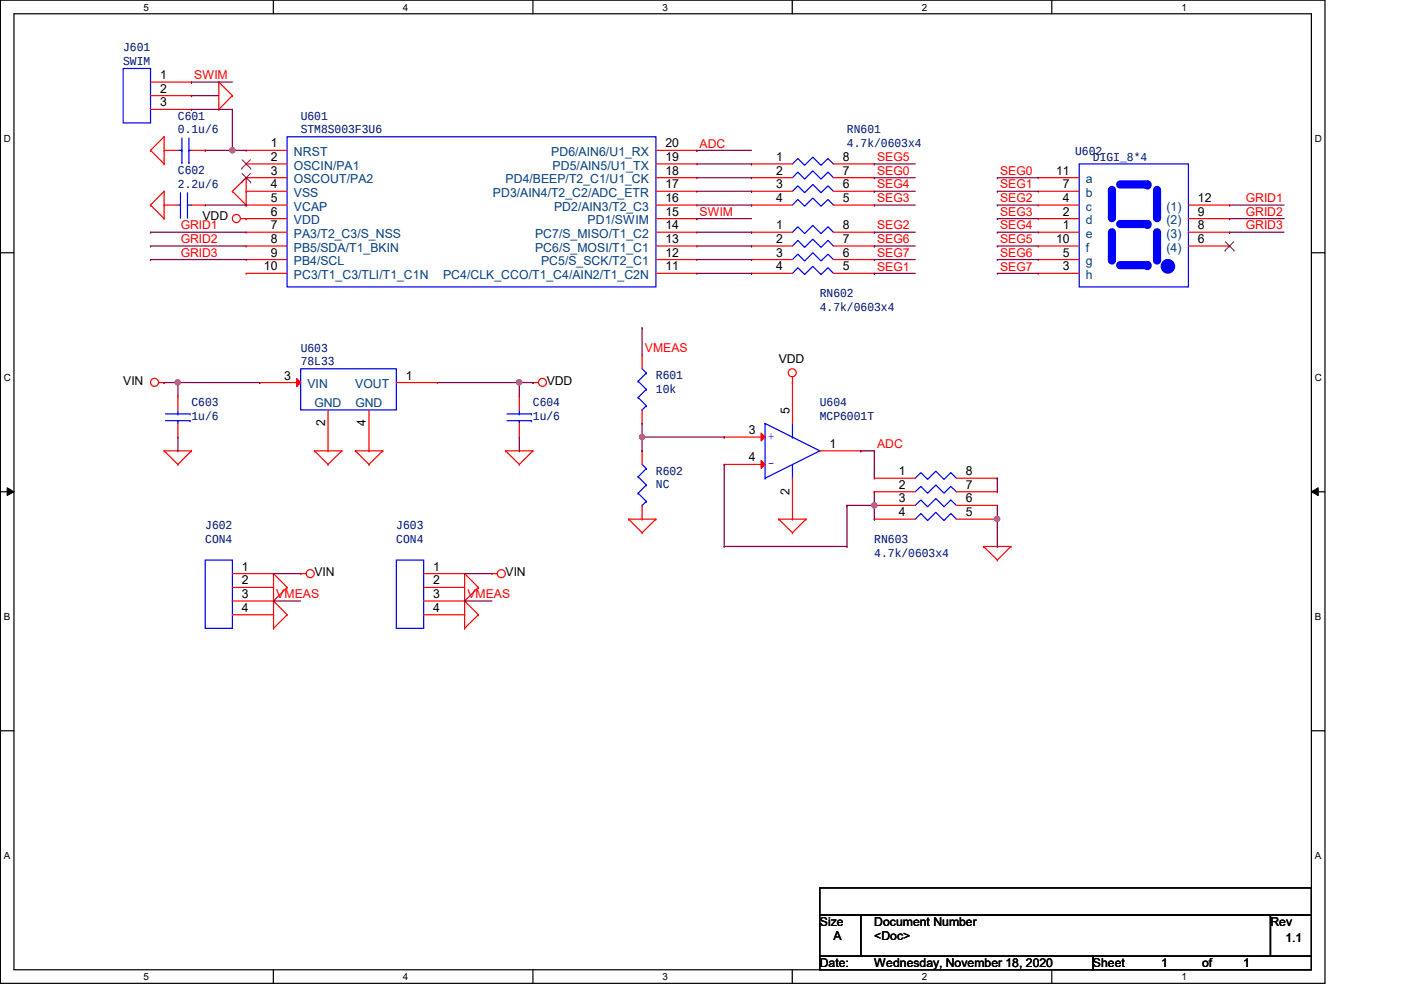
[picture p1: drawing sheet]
<svg xmlns="http://www.w3.org/2000/svg" width="297mm" height="210mm" viewBox="0 0 297 210" stroke-linecap="round" stroke-linejoin="round" font-family="sans-serif">
<path d="M.1 0h280.8v208.5h-280.8zM3 2.9h275v202.7h-275z" fill="none" stroke="#000" stroke-width=".25"/>
<g fill="#fff">
<path d="M30.4 .3h1.2v2.4h-1.2z"/>
<path d="M30.4 205.9h1.2v2.3h-1.2z"/>
</g>
<path d="M58 0v2.9M58 205.6v2.9" fill="none" stroke="#000" stroke-width=".25"/>
<g fill="#fff">
<path d="M85.4 .3h1.2v2.4h-1.2z"/>
<path d="M85.4 205.9h1.2v2.3h-1.2z"/>
</g>
<path d="M113 0v2.9M113 205.6v2.9" fill="none" stroke="#000" stroke-width=".25"/>
<g fill="#fff">
<path d="M140.5 .3h1.1v2.4h-1.1z"/>
<path d="M140.5 205.9h1.1v2.3h-1.1z"/>
</g>
<path d="M168 0v2.9M168 205.6v2.9" fill="none" stroke="#000" stroke-width=".25"/>
<g fill="#fff">
<path d="M195.4 .3h1.2v2.4h-1.2z"/>
<path d="M195.4 205.9h1.2v2.3h-1.2z"/>
</g>
<path d="M223 0v2.9M223 205.6v2.9" fill="none" stroke="#000" stroke-width=".25"/>
<g fill="#fff">
<path d="M250.5 .3h1.1v2.4h-1.1z"/>
<path d="M250.5 205.9h1.1v2.3h-1.1z"/>
<path d="M.8 28.2h1.5v2.4h-1.5z"/>
<path d="M278.8 28.2h1.4v2.4h-1.4z"/>
<path d="M.8 78.9h1.5v2.3h-1.5z"/>
<path d="M278.8 78.9h1.4v2.3h-1.4z"/>
</g>
<path d="M.1 53.6h2.9M278 53.6h2.9" fill="none" stroke="#000" stroke-width=".25"/>
<g fill="#fff">
<path d="M.8 129.6h1.4v2.3h-1.4z"/>
<path d="M278.8 129.6h1.3v2.3h-1.3z"/>
</g>
<path d="M.1 104.3h2.9M278 104.3h2.9" fill="none" stroke="#000" stroke-width=".25"/>
<path d="M1.5 103.4l1.5 .9-1.5 .8zM278 104.3l1.5-.9v1.7z" fill="#000"/>
<path d="M1.5 103.4l1.5 .9-1.5 .8zM278 104.3l1.5-.9v1.7z" fill="none" stroke="#000" stroke-width=".21"/>
<g fill="#fff">
<path d="M.8 180.3h1.4v2.3h-1.4z"/>
<path d="M278.8 180.3h1.3v2.3h-1.3z"/>
</g>
<path d="M.1 154.9h2.9M278 154.9h2.9M173.8 188.3h104.2v5.7h-104.2zM173.8 194h8.7v8.7h-8.7zM182.5 194h86.9v8.7h-86.9zM269.4 194h8.6v8.7h-8.6zM173.8 202.7h57.9v2.9h-57.9zM231.7 202.7h46.3v2.9h-46.3z" fill="none" stroke="#000" stroke-width=".25"/>
<g fill="none" stroke="#f00" stroke-width=".25">
<path d="M46.4 17.4h.1M46.4 17.4v5.8M46.4 17.4l2.9 2.9M31.9 31.9h.1M31.9 31.9l2.9 2.9M34.8 29h.1M34.8 34.8h.1M34.8 29v5.8M34.8 29l-2.9 2.9M46.4 23.2h.1M49.3 20.3h.1M49.3 20.3l-2.9 2.9"/>
<path d="M52.2 37.7h.1M52.2 37.7v5.8M52.2 37.7l-2.9 2.9M31.9 43.5h.1M31.9 43.5l2.9 2.9M34.8 46.4h.1M34.8 40.6h.1M34.8 40.6v5.8M34.8 40.6l-2.9 2.9M49.3 40.6h.1M49.3 40.6l2.9 2.9M51 46.4h1.2"/>
<path d="M52.2 46.4h.1M52.2 43.5h.1M168 79.9v1.2M33.7 81.1h1.1M34.8 81.1h.1M34.8 95.6h.1M34.8 95.6h5.8M34.8 95.6l2.9 2.9M37.7 98.5h.1M37.7 92.7h.1M37.7 84h.1M37.7 84v2.9"/>
<path d="M37.7 89.8v2.9M40.6 95.6h.1M40.6 95.6l-2.9 2.9M66.7 95.6h.1M66.7 95.6h5.8M66.7 95.6l2.9 2.9M69.6 98.5h.1M72.5 95.6h.1M72.5 95.6l-2.9 2.9M75.3 95.6h.1M75.3 95.6h5.8M75.3 95.6l2.9 2.9"/>
<path d="M78.2 98.5h.1M81.1 95.6h.1M81.1 95.6l-2.9 2.9M107.2 95.6h.1M107.2 95.6h5.8M107.2 95.6l2.9 2.9M110.1 98.5h.1M113 95.6h.1M113 81.1h.1M113 81.1h1.2M113 95.6l-2.9 2.9M168 81.1h.1"/>
<path d="M133.3 110.1h.1M133.3 110.1h5.8M133.3 110.1l2.8 2.8M136.1 112.9h.1M139.1 110.1h.1M139.1 110.1l-3 2.8M165.1 110.1h.1M165.1 110.1h5.8M165.1 110.1l2.9 2.8M168 112.9h.1M170.9 110.1h.1M170.9 110.1l-2.9 2.8"/>
<path d="M208.5 115.9h.1M208.5 115.9h5.8M208.5 115.9l3 2.8M211.5 118.7h.1M214.3 115.9h.1M214.3 115.9l-2.8 2.8M49.3 121.6h8.7M49.3 124.5h8.7M49.3 127.4h8.7M49.3 130.3h8.7M58 121.6h.1M58 127.4h.1"/>
<path d="M58 133.2h.1M58 124.5h.1M58 130.3h.1M58 121.6v11.6M58 121.6l2.9 2.9M58 127.4l2.9 2.9M60.9 124.5h.1M60.9 130.3h.1M60.9 124.5l-2.9 2.9M60.9 130.3l-2.9 2.9M63.8 121.6h.1M63.8 121.6h1.1"/>
<path d="M98.5 121.6h.1M98.5 127.4h.1M98.5 133.2h.1M98.5 121.6v11.6M98.5 121.6l2.9 2.9M98.5 127.4l2.9 2.9M101.4 124.5h.1M101.4 130.3h.1M101.4 124.5l-2.9 2.9M101.4 130.3l-2.9 2.9M104.3 121.6h.1M104.3 121.6h1.1"/>
<circle cx="50.1" cy="46.3" r=".86"/>
<circle cx="168" cy="79" r=".85"/>
<circle cx="32.8" cy="81.1" r=".85"/>
<circle cx="115" cy="81.1" r=".85"/>
<circle cx="65.8" cy="121.6" r=".85"/>
<circle cx="106.3" cy="121.6" r=".85"/>
</g>
<path d="M63.8 78.2h20.2v8.7h-20.2zM35.1 87.8h5.2M35.1 89.2h5.2M37.7 89.2h.1M37.7 87.8h.1M37.7 86.9v.9M37.7 89.2v.6M40.3 87.8h.1M40.3 89.2h.1M43.5 118.7h5.8v14.5h-5.8z" fill="none" stroke="#00f" stroke-width=".25"/>
<path d="M62.9 80.3l.9 .8-.9 .9z" fill="#f00"/>
<path d="M55.1 81.1h.1M55.1 81.1h8.7M62.9 80.3l.9 .8-.9 .9zM69.6 95.6h.1M69.6 86.9v8.7M78.2 95.6h.1M78.2 86.9v8.7M84 81.1h8.7M92.7 81.1h.1" fill="none" stroke="#f00" stroke-width=".25"/>
<path d="M228.8 34.8h23.2v26h-23.2z" fill="none" stroke="#00f" stroke-width=".25"/>
<path d="M235.8 40.3v5.8" fill="none" stroke="#00f" stroke-width="1.7"/>
<circle cx="235.8" cy="46.1" r=".87" fill="#00f"/>
<path d="M235.8 49.2v5.8" fill="none" stroke="#00f" stroke-width="1.7"/>
<circle cx="235.8" cy="55" r=".87" fill="#00f"/>
<path d="M237.5 47.5h5.8" fill="none" stroke="#00f" stroke-width="1.7"/>
<circle cx="243.3" cy="47.5" r=".87" fill="#00f"/>
<path d="M245.3 40.3v5.8" fill="none" stroke="#00f" stroke-width="1.7"/>
<circle cx="245.3" cy="46.1" r=".87" fill="#00f"/>
<path d="M237.5 39.1h5.8" fill="none" stroke="#00f" stroke-width="1.7"/>
<circle cx="243.3" cy="39.1" r=".87" fill="#00f"/>
<path d="M237.5 56.2h5.8" fill="none" stroke="#00f" stroke-width="1.7"/>
<circle cx="243.3" cy="56.2" r=".87" fill="#00f"/>
<path d="M245.3 49.2v5.8" fill="none" stroke="#00f" stroke-width="1.7"/>
<circle cx="245.3" cy="55" r=".87" fill="#00f"/>
<circle cx="247.6" cy="56.5" r="1.43" fill="#00f"/>
<g fill="none" stroke="#00f" stroke-width=".25">
<path d="M37.7 31.9h.9M38.6 34.5h.1M38.6 31.9h.1M38.6 29.3v5.2M40 31.9h.1M40 34.5h.1M40 31.9h.6M40 29.3v5.2M60.9 29h78.2v31.8h-78.2zM37.7 43.5h.6M38.3 43.5h.1M38.3 46.1h.1"/>
<path d="M38.3 40.9v5.2M39.7 46.1h.1M39.7 43.5h.1M39.7 43.5h.9M39.7 40.9v5.2M136.1 78.2l.9 .9M137 79.1h.1M137 79.1l-1.7 1.7M107.5 87.8h5.2M107.5 89.2h5.2M110.1 89.2h.1M110.1 87.8h.1"/>
<path d="M110.1 86.9v.9M110.1 89.2v.6M112.7 87.8h.1M112.7 89.2h.1M135.3 80.8h.1M135.3 84.3h.1M135.3 80.8l1.7 1.7M135.3 84.3l1.7 1.7M136.1 86.9h.1M136.1 98.5l.9 .9M137 99.4h.1M137 82.5h.1"/>
<path d="M137 86h.1M137 99.4l-1.7 1.7M137 82.5l-1.7 1.8M137 86l-.9 .9M162.2 89.8h.1M162.2 89.8l11.6 5.8M162.2 89.8v11.6M168 92.7h.1M168 89.8v2.9M168 98.5v2.9M173.8 95.6h.1M173.8 95.6l-11.6 5.8"/>
<path d="M84 118.7h5.8v14.5h-5.8zM135.3 101.1h.1M135.3 104.6h.1M135.3 101.1l1.7 1.7M135.3 104.6l1.7 1.7M136.1 107.1h.1M137 102.8h.1M137 106.3h.1M137 102.8l-1.7 1.8M137 106.3l-.9 .8M162.2 101.4h.1M168 101.4h.1"/>
<circle cx="247.6" cy="56.5" r="1.43"/>
</g>
<g fill="none" stroke="#f00" stroke-width=".25">
<path d="M34.8 31.9h.1M34.8 31.9h2.9M40.6 31.9h2.9M43.5 31.9h.1M52.2 31.9h.1M52.2 34.8h.1M52.2 37.7h.1M52.2 37.7h8.7M52.2 31.9h8.7M52.2 34.8h8.7M139.1 37.7h8.6M139.1 31.9h8.6"/>
<path d="M139.1 34.8h8.6M147.7 37.7h.1M147.7 34.8h.1M147.7 31.9h.1M220.1 37.7h.1M220.1 37.7h8.7M34.8 43.5h.1M34.8 43.5h2.9M40.6 43.5h2.9M43.5 43.5h.1M52.2 40.6h.1M52.2 43.5h.1"/>
<path d="M52.2 46.4h.1M52.2 49.2h.1M52.2 52.2h.1M52.2 55h.1M52.2 58h.1M52.2 40.6h8.7M52.2 43.5h8.7M52.2 46.4h8.7M52.2 49.2h8.7M52.2 52.2h8.7M52.2 55h8.7M52.2 58h8.7"/>
<path d="M139.1 40.6h8.6M139.1 43.5h8.6M139.1 46.4h8.6M139.1 49.2h8.6M139.1 52.2h8.6M139.1 55h8.6M139.1 58h8.6M147.7 58h.1M147.7 55h.1M147.7 52.2h.1M147.7 49.2h.1M147.7 46.4h.1"/>
<path d="M147.7 43.5h.1M147.7 40.6h.1M220.1 40.6h.1M220.1 43.5h.1M220.1 46.4h.1M220.1 49.2h.1M220.1 52.2h.1M220.1 55h.1M220.1 58h.1M220.1 40.6h8.7M220.1 43.5h8.7M220.1 46.4h8.7"/>
<path d="M220.1 49.2h8.7M220.1 52.2h8.7M220.1 55h8.7M220.1 58h8.7M252 43.5h8.7M252 46.4h8.7M252 49.2h8.7M252 52.2h8.7M260.7 43.5h.1M260.7 46.4h.1M260.7 49.2h.1M260.7 52.2h.1"/>
<path d="M136.1 75.3h.1M136.1 75.3v2.9M110.1 92.7h.1M110.1 84h.1M110.1 84v2.9M110.1 89.8v2.9M136.1 95.6h.1M136.1 89.8h.1M136.1 86.9v2.9M136.1 95.6v2.9M136.1 110.1h.1M136.1 107.1v3"/>
<path d="M89.8 121.6h8.7M89.8 124.5h8.7M89.8 127.4h8.7M89.8 130.3h8.7M98.5 121.6h.1M98.5 124.5h.1M98.5 127.4h.1M98.5 130.3h.1"/>
</g>
<path d="M51.3 35.7h.1M51.3 38.6h.1M51.3 33.9l1.8 1.8M51.3 36.8l1.8 1.8M53.1 33.9l-1.8 1.8M53.1 36.8l-1.8 1.8M53.1 35.7h.1M53.1 38.6h.1M259.8 53.1h.1M259.8 51.3l1.8 1.8M261.6 51.3l-1.8 1.8M261.6 53.1h.1" fill="none" stroke="#7f3f00" stroke-width=".21"/>
<path d="M161.4 91.8l.8 .9-.8 .8z" fill="#f00"/>
<path d="M153.5 92.7h.1M153.5 92.7h8.7M161.4 91.8l.8 .9-.8 .8zM168 81.1h.1M168 81.1v8.7M173.8 95.6h8.7M182.5 95.6h.1M168 110.1h.1M168 101.4v8.7" fill="none" stroke="#f00" stroke-width=".25"/>
<path d="M161.4 97.6l.8 .9-.8 .8z" fill="#f00"/>
<g fill="none" stroke="#f00" stroke-width=".25">
<path d="M31.9 17.4h8.7M40.6 17.4h.1M31.9 20.3h8.7M31.9 23.2h8.7M40.6 20.3h.1M40.6 23.2h.1M159.3 34.8h.1M159.3 37.7h.1M159.3 34.8h8.7M159.3 37.7h8.7M176.7 34.8h8.7M176.7 37.7h8.7"/>
<path d="M185.4 34.8h.1M185.4 37.7h.1M159.3 40.6h.1M159.3 43.5h.1M159.3 49.2h.1M159.3 52.2h.1M159.3 55h.1M159.3 58h.1M159.3 40.6h8.7M159.3 43.5h8.7M159.3 49.2h8.7M159.3 52.2h8.7"/>
<path d="M159.3 55h8.7M159.3 58h8.7M176.7 40.6h8.7M176.7 43.5h8.7M176.7 49.2h8.7M176.7 52.2h8.7M176.7 55h8.7M176.7 58h8.7M185.4 40.6h.1M185.4 43.5h.1M185.4 49.2h.1M185.4 52.2h.1"/>
<path d="M185.4 55h.1M185.4 58h.1M153.5 98.5h.1M153.5 98.5h8.7M161.4 97.6l.8 .9-.8 .8zM185.4 101.4h.1M185.4 104.3h.1M185.4 107.1h.1M185.4 110.1h.1M185.4 101.4h8.7M185.4 104.3h8.7M185.4 107.1h8.7"/>
<path d="M185.4 110.1h8.7M202.8 101.4h8.7M202.8 104.3h8.7M202.8 107.1h8.7M202.8 110.1h8.7M211.5 101.4h.1M211.5 104.3h.1M211.5 107.1h.1M211.5 110.1h.1"/>
</g>
<g fill="none" stroke="#00f" stroke-width=".25">
<path d="M26.1 14.5h5.8v11.6h-5.8zM168 34.8l1.2-1.2 1.4 1.5 1.7-1.8 1.8 1.8 1.5-1.5 1.1 1.2M168 37.7l1.2-1.2 1.4 1.5 1.7-1.8 1.8 1.8 1.5-1.5 1.1 1.2M168 40.6l1.2-1.2 1.4 1.5 1.7-1.8 1.8 1.8 1.5-1.5 1.1 1.2M168 43.5l1.2-1.2 1.4 1.4 1.7-1.7 1.8 1.7 1.5-1.4 1.1 1.2M168 49.2l1.2-1.1 1.4 1.4 1.7-1.7 1.8 1.7 1.5-1.4 1.1 1.1M168 52.2l1.2-1.2 1.4 1.5 1.7-1.8 1.8 1.8 1.5-1.5 1.1 1.2M168 55l1.2-1.1 1.4 1.4 1.7-1.7 1.8 1.7 1.5-1.4 1.1 1.1M168 58l1.2-1.2 1.4 1.4 1.7-1.7 1.8 1.7 1.5-1.4 1.1 1.2M194.1 101.4l1.1-1.2 1.5 1.4 1.7-1.7 1.7 1.7 1.5-1.4 1.2 1.2M194.1 104.3l1.1-1.2 1.5 1.5 1.7-1.8 1.7 1.8 1.5-1.5 1.2 1.2M194.1 107.1l1.1-1.1 1.5 1.4 1.7-1.7 1.7 1.7 1.5-1.4 1.2 1.1"/>
<path d="M194.1 110.1l1.1-1.2 1.5 1.5 1.7-1.8 1.7 1.8 1.5-1.5 1.2 1.2"/>
</g>
<path d="M43.5 31.9h.1M49.3 23.2h.1M49.3 23.2v8.7h-5.8" fill="none" stroke="#7f003f" stroke-width=".25"/>
<circle cx="49.3" cy="31.9" r=".56" fill="#f0f"/>
<circle cx="49.3" cy="31.9" r=".56" fill="none" stroke="#f0f" stroke-width=".25"/>
<g fill="none" stroke="#7f003f" stroke-width=".25">
<path d="M40.6 17.4h.1M40.6 17.4h8.7M40.6 23.2h.1M40.6 23.2h8.7M49.3 31.9h.1M49.3 31.9h2.9M147.7 31.9h.1M147.7 31.9h11.6M260.7 43.5h.1M260.7 46.4h.1M260.7 49.2h.1M260.7 43.5h11.5"/>
<path d="M260.7 46.4h11.5M260.7 49.2h11.5M92.7 81.1h17.4M110.1 81.1h.1"/>
</g>
<circle cx="110.1" cy="81.1" r=".56" fill="#f0f"/>
<circle cx="110.1" cy="81.1" r=".56" fill="none" stroke="#f0f" stroke-width=".25"/>
<path d="M37.7 81.1h17.4M55.1 81.1h.1" fill="none" stroke="#7f003f" stroke-width=".25"/>
<circle cx="37.7" cy="81.1" r=".56" fill="#f0f"/>
<circle cx="37.7" cy="81.1" r=".56" fill="none" stroke="#f0f" stroke-width=".25"/>
<g fill="none" stroke="#7f003f" stroke-width=".25">
<path d="M40.6 20.3h.1M40.6 20.3h5.8M147.7 34.8h11.6M147.7 37.7h11.6M159.3 34.8h.1M159.3 37.7h.1M185.4 37.7h.1M185.4 34.8h.1M185.4 34.8h8.7M185.4 37.7h8.7M211.5 37.7h.1M211.5 37.7h8.6"/>
<path d="M31.9 49.2h.1M31.9 52.2h.1M31.9 55h.1M31.9 49.2h20.3M31.9 52.2h20.3M31.9 55h20.3M43.5 43.5h8.7M52.2 43.5h.1M147.7 46.4h.1M147.7 46.4h11.6M147.7 43.5h11.6M147.7 49.2h11.6"/>
<path d="M147.7 52.2h11.6M147.7 55h11.6M147.7 58h11.6M147.7 40.6h11.6M159.3 49.2h.1M159.3 52.2h.1M159.3 55h.1M159.3 58h.1M159.3 40.6h.1M159.3 43.5h.1M185.4 58h.1M185.4 55h.1"/>
<path d="M185.4 52.2h.1M185.4 49.2h.1M185.4 40.6h.1M185.4 43.5h.1M185.4 43.5h8.7M185.4 49.2h8.7M185.4 52.2h8.7M185.4 55h8.7M185.4 58h8.7M185.4 40.6h8.7M211.5 58h.1M211.5 49.2h.1"/>
<path d="M211.5 52.2h.1M211.5 55h.1M211.5 46.4h.1M211.5 43.5h.1M211.5 40.6h.1M211.5 46.4h8.6M211.5 43.5h8.6M211.5 49.2h8.6M211.5 52.2h8.6M211.5 55h8.6M211.5 58h8.6M211.5 40.6h8.6"/>
<path d="M34.8 81.1h.1M34.8 81.1h2.9M37.7 81.1h.1M37.7 95.6h.1M37.7 81.1v2.9M37.7 92.7v2.9M110.1 81.1h.1M110.1 95.6h.1M110.1 81.1h2.9M110.1 81.1v2.9M110.1 92.7v2.9M113 81.1h.1"/>
<path d="M153.5 98.5v17.4M153.5 115.9h.1M153.5 115.9h26.1M179.6 115.9h.1M179.6 107.1h.1M179.6 107.1v8.8M179.6 107.1h5.8M185.4 107.1h.1M185.4 104.3v2.8M58 121.6h.1M58 121.6h5.8M98.5 121.6h.1"/>
<path d="M98.5 121.6h5.8"/>
</g>
<circle cx="185.4" cy="107.1" r=".56" fill="#f0f"/>
<circle cx="185.4" cy="107.1" r=".56" fill="none" stroke="#f0f" stroke-width=".25"/>
<path d="M185.4 110.1h.1M185.4 107.1v3M211.5 110.1h.1M211.5 107.1v3" fill="none" stroke="#7f003f" stroke-width=".25"/>
<circle cx="211.4" cy="110" r=".56" fill="#f0f"/>
<circle cx="211.4" cy="110" r=".56" fill="none" stroke="#f0f" stroke-width=".25"/>
<path d="M136.1 92.7h17.4M153.5 92.7h.1M182.5 95.6h.1M182.5 95.6h2.9M185.4 95.6h.1M185.4 95.6v5.8M211.5 115.9h.1M211.5 101.4h.1M211.5 101.4v2.9M211.5 110.1v5.8" fill="none" stroke="#7f003f" stroke-width=".25"/>
<circle cx="136.1" cy="92.7" r=".56" fill="#f0f"/>
<circle cx="136.1" cy="92.7" r=".56" fill="none" stroke="#f0f" stroke-width=".25"/>
<path d="M136.1 69.5h.1M136.1 69.5v5.8M136.1 92.7h.1M136.1 95.6h.1M136.1 89.8v5.8M58 127.4h.1M58 127.4h5.8M98.5 127.4h.1M98.5 127.4h5.8" fill="none" stroke="#7f003f" stroke-width=".25"/>
<circle cx="49.3" cy="31.9" r=".56" fill="#f0f"/>
<circle cx="49.3" cy="31.9" r=".56" fill="none" stroke="#f0f" stroke-width=".25"/>
<circle cx="110.1" cy="81.1" r=".56" fill="#f0f"/>
<circle cx="110.1" cy="81.1" r=".56" fill="none" stroke="#f0f" stroke-width=".25"/>
<circle cx="37.7" cy="81.1" r=".56" fill="#f0f"/>
<circle cx="37.7" cy="81.1" r=".56" fill="none" stroke="#f0f" stroke-width=".25"/>
<circle cx="185.4" cy="107.1" r=".56" fill="#f0f"/>
<circle cx="185.4" cy="107.1" r=".56" fill="none" stroke="#f0f" stroke-width=".25"/>
<circle cx="211.4" cy="110" r=".56" fill="#f0f"/>
<circle cx="211.4" cy="110" r=".56" fill="none" stroke="#f0f" stroke-width=".25"/>
<circle cx="136.1" cy="92.7" r=".56" fill="#f0f"/>
<circle cx="136.1" cy="92.7" r=".56" fill="none" stroke="#f0f" stroke-width=".25"/>
<g font-size="2.6" fill="#00007f">
<text x="26.1" y="10.9">J601</text>
<text x="26.1" y="13.8">SWIM</text>
<text x="37.7" y="25.4">C601</text>
<text x="37.7" y="28.2">0.1u/6</text>
<text x="63.8" y="25.4">U601</text>
<text x="63.8" y="28.2">STM8S003F3U6</text>
<text x="179.6" y="28.2">RN601</text>
<text x="179.6" y="31.2">4.7k/0603x4</text>
<text x="228" y="32.9">U602</text>
<text x="231.7" y="34">DIGI_8*4</text>
<text x="37.7" y="36.9">C602</text>
<text x="37.7" y="39.8">2.2u/6</text>
<text x="173.8" y="63">RN602</text>
<text x="173.8" y="65.9">4.7k/0603x4</text>
<text x="63.8" y="74.6">U603</text>
<text x="63.8" y="77.5">78L33</text>
<text x="139.1" y="80.3">R601</text>
<text x="139.1" y="83.3">10k</text>
<text x="40.6" y="86.1">C603</text>
<text x="40.6" y="89.1">1u/6</text>
<text x="113" y="86.1">C604</text>
<text x="113" y="89.1">1u/6</text>
<text x="173.8" y="86.1">U604</text>
<text x="173.8" y="89.1">MCP6001T</text>
<text x="139.1" y="100.6">R602</text>
<text x="139.1" y="103.5">NC</text>
<text x="43.5" y="112.2">J602</text>
<text x="84" y="112.2">J603</text>
<text x="43.5" y="115.1">CON4</text>
<text x="84" y="115.1">CON4</text>
<text x="185.4" y="115.1">RN603</text>
<text x="185.4" y="118">4.7k/0603x4</text>
</g>
<g font-size="2.6">
<text x="33.9" y="16.8">1</text>
<text x="33.9" y="19.6">2</text>
<text x="33.9" y="22.6">3</text>
<text x="57.4" y="31.2">1</text>
<text x="57.4" y="34.1">2</text>
<text x="141.1" y="34.1">19</text>
<text x="141.1" y="31.2">20</text>
<text x="164.5" y="34.1">1</text>
<text x="178.7" y="34.1">8</text>
<text x="57.4" y="37">3</text>
<text x="57.4" y="39.9">4</text>
<text x="141.1" y="39.9">17</text>
<text x="141.1" y="37">18</text>
<text x="164.5" y="37">2</text>
<text x="164.5" y="39.9">3</text>
<text x="178.7" y="37">7</text>
<text x="178.7" y="39.9">6</text>
<text x="223.9" y="37">11</text>
<text x="225.3" y="39.9">7</text>
<text x="42.9" y="46.7">VDD</text>
<text x="57.4" y="42.8">5</text>
<text x="57.4" y="45.7">6</text>
<text x="141.1" y="45.7">15</text>
<text x="141.1" y="42.8">16</text>
<text x="164.5" y="42.8">4</text>
<text x="178.7" y="42.8">5</text>
<text x="225.3" y="42.8">4</text>
<text x="225.3" y="45.7">2</text>
<text x="254" y="42.8">12</text>
<text x="254" y="45.7">9</text>
<text x="57.4" y="48.6">7</text>
<text x="57.4" y="51.5">8</text>
<text x="141.1" y="51.5">13</text>
<text x="141.1" y="48.6">14</text>
<text x="164.5" y="48.6">1</text>
<text x="164.5" y="51.5">2</text>
<text x="178.7" y="48.6">8</text>
<text x="178.7" y="51.5">7</text>
<text x="223.9" y="51.5">10</text>
<text x="225.3" y="48.6">1</text>
<text x="254" y="48.6">8</text>
<text x="254" y="51.5">6</text>
<text x="56" y="57.3">10</text>
<text x="57.4" y="54.4">9</text>
<text x="141.1" y="57.3">11</text>
<text x="141.1" y="54.4">12</text>
<text x="164.5" y="54.4">3</text>
<text x="164.5" y="57.3">4</text>
<text x="178.7" y="54.4">6</text>
<text x="178.7" y="57.3">5</text>
<text x="225.3" y="54.4">5</text>
<text x="225.3" y="57.3">3</text>
<text x="165.1" y="77">VDD</text>
<text x="26.1" y="81.7">VIN</text>
<text x="60.3" y="80.5">3</text>
<text x="86.1" y="80.5">1</text>
<text x="115.9" y="81.7">VDD</text>
<text x="167.4" y="87.8" transform="rotate(-90 167.4 87.8)">5</text>
<text x="68.9" y="90.4" transform="rotate(-90 68.9 90.4)">2</text>
<text x="77.6" y="90.4" transform="rotate(-90 77.6 90.4)">4</text>
<text x="158.7" y="92">3</text>
<text x="175.8" y="95">1</text>
<text x="158.7" y="97.8">4</text>
<text x="190.6" y="100.8">1</text>
<text x="204.8" y="100.8">8</text>
<text x="167.4" y="104.9" transform="rotate(-90 167.4 104.9)">2</text>
<text x="190.6" y="103.6">2</text>
<text x="190.6" y="106.5">3</text>
<text x="204.8" y="103.6">7</text>
<text x="204.8" y="106.5">6</text>
<text x="190.6" y="109.4">4</text>
<text x="204.8" y="109.4">5</text>
<text x="51.3" y="121">1</text>
<text x="51.3" y="123.9">2</text>
<text x="66.7" y="122.2">VIN</text>
<text x="91.9" y="121">1</text>
<text x="91.9" y="123.9">2</text>
<text x="107.2" y="122.2">VIN</text>
<text x="51.3" y="126.8">3</text>
<text x="51.3" y="129.7">4</text>
<text x="91.9" y="126.8">3</text>
<text x="91.9" y="129.7">4</text>
<text x="173.8" y="196.3">Size</text>
<text x="185.4" y="196.3">Document Number</text>
<text x="269.4" y="196.3">Rev</text>
<text x="176.7" y="199.3">A</text>
<text x="185.4" y="199.3">&lt;Doc&gt;</text>
<text x="272.5" y="199.8">1.1</text>
<text x="173.8" y="205.1">Date:</text>
<text x="185.4" y="205.1">Wednesday, November 18, 2020</text>
<text x="231.7" y="205.1">Sheet</text>
<text x="246.2" y="205.1">1</text>
<text x="254.9" y="205.1">of</text>
<text x="263.6" y="205.1">1</text>
</g>
<g font-size="2.6" fill="#f00">
<text x="41.2" y="16.8">SWIM</text>
<text x="148.3" y="31.3">ADC</text>
<text x="186" y="34.2">SEG5</text>
<text x="186" y="37.1">SEG0</text>
<text x="186" y="40">SEG4</text>
<text x="212" y="40">SEG1</text>
<text x="212" y="37.1">SEG0</text>
<text x="148.3" y="45.8">SWIM</text>
<text x="186" y="42.9">SEG3</text>
<text x="212" y="45.8">SEG3</text>
<text x="212" y="42.9">SEG2</text>
<text x="264.2" y="42.9">GRID1</text>
<text x="264.2" y="45.8">GRID2</text>
<text x="38.3" y="48.6">GRID1</text>
<text x="38.3" y="51.6">GRID2</text>
<text x="186" y="51.6">SEG6</text>
<text x="186" y="48.6">SEG2</text>
<text x="212" y="48.6">SEG4</text>
<text x="212" y="51.6">SEG5</text>
<text x="264.2" y="48.6">GRID3</text>
<text x="38.3" y="54.4">GRID3</text>
<text x="186" y="57.4">SEG1</text>
<text x="186" y="54.4">SEG7</text>
<text x="212" y="57.4">SEG7</text>
<text x="212" y="54.4">SEG6</text>
<text x="136.7" y="74.7">VMEAS</text>
<text x="186" y="95">ADC</text>
<text x="58.6" y="126.8">VMEAS</text>
<text x="99.1" y="126.8">VMEAS</text>
</g>
<g font-size="2.6" fill="#003f7f">
<text x="62.3" y="33.1">NRST</text>
<text x="62.3" y="35.9">OSCIN/PA1</text>
<text x="116.9" y="33.1">PD6/AIN6/U1_RX</text>
<text x="117.2" y="35.9">PD5/AIN5/U1_TX</text>
<text x="62.3" y="38.9">OSCOUT/PA2</text>
<text x="62.3" y="41.7">VSS</text>
<text x="104.5" y="41.7">PD3/AIN4/T2_C2/ADC_ETR</text>
<text x="107.2" y="38.9">PD4/BEEP/T2_C1/U1_CK</text>
<text x="230.2" y="38.9">a</text>
<text x="230.2" y="41.7">b</text>
<text x="62.3" y="44.7">VCAP</text>
<text x="62.3" y="47.5">VDD</text>
<text x="117.5" y="44.7">PD2/AIN3/T2_C3</text>
<text x="124.6" y="47.5">PD1/SWIM</text>
<text x="230.2" y="44.7">c</text>
<text x="230.2" y="47.5">d</text>
<text x="247.3" y="44.7">(1)</text>
<text x="247.3" y="47.5">(2)</text>
<text x="62.3" y="50.4">PA3/T2_C3/S_NSS</text>
<text x="62.3" y="53.3">PB5/SDA/T1_BKIN</text>
<text x="113.5" y="53.3">PC6/S_MOSI/T1_C1</text>
<text x="113.5" y="50.4">PC7/S_MISO/T1_C2</text>
<text x="230.2" y="50.4">e</text>
<text x="230.2" y="53.3">f</text>
<text x="247.3" y="50.4">(3)</text>
<text x="247.3" y="53.3">(4)</text>
<text x="62.3" y="56.2">PB4/SCL</text>
<text x="62.3" y="59.1">PC3/T1_C3/TLI/T1_C1N</text>
<text x="93.9" y="59.1">PC4/CLK_CCO/T1_C4/AIN2/T1_C2N</text>
<text x="114.7" y="56.2">PC5/S_SCK/T2_C1</text>
<text x="230.2" y="56.2">g</text>
<text x="230.2" y="59.1">h</text>
<text x="65.2" y="82.3">VIN</text>
<text x="75.3" y="82.3">VOUT</text>
<text x="66.7" y="86.3">GND</text>
<text x="75.4" y="86.3">GND</text>
</g>
<g font-size="2.6" fill="#00f">
<text x="162.8" y="93.3">+</text>
<text x="162.8" y="99.1">-</text>
</g>
<g font-size="2.1">
<text x="30.4" y="2.2">5</text>
<text x="85.4" y="2.2">4</text>
<text x="140.5" y="2.2">3</text>
<text x="195.4" y="2.2">2</text>
<text x="250.5" y="2.2">1</text>
<text x=".8" y="30.1">D</text>
<text x="278.8" y="30.1">D</text>
<text x=".8" y="80.8">C</text>
<text x="278.8" y="80.8">C</text>
<text x=".8" y="131.5">B</text>
<text x="278.8" y="131.5">B</text>
<text x=".8" y="182.2">A</text>
<text x="278.8" y="182.2">A</text>
<text x="30.4" y="207.8">5</text>
<text x="85.4" y="207.8">4</text>
<text x="140.5" y="207.8">3</text>
<text x="195.4" y="207.8">2</text>
<text x="250.5" y="207.8">1</text>
</g>
</svg>
